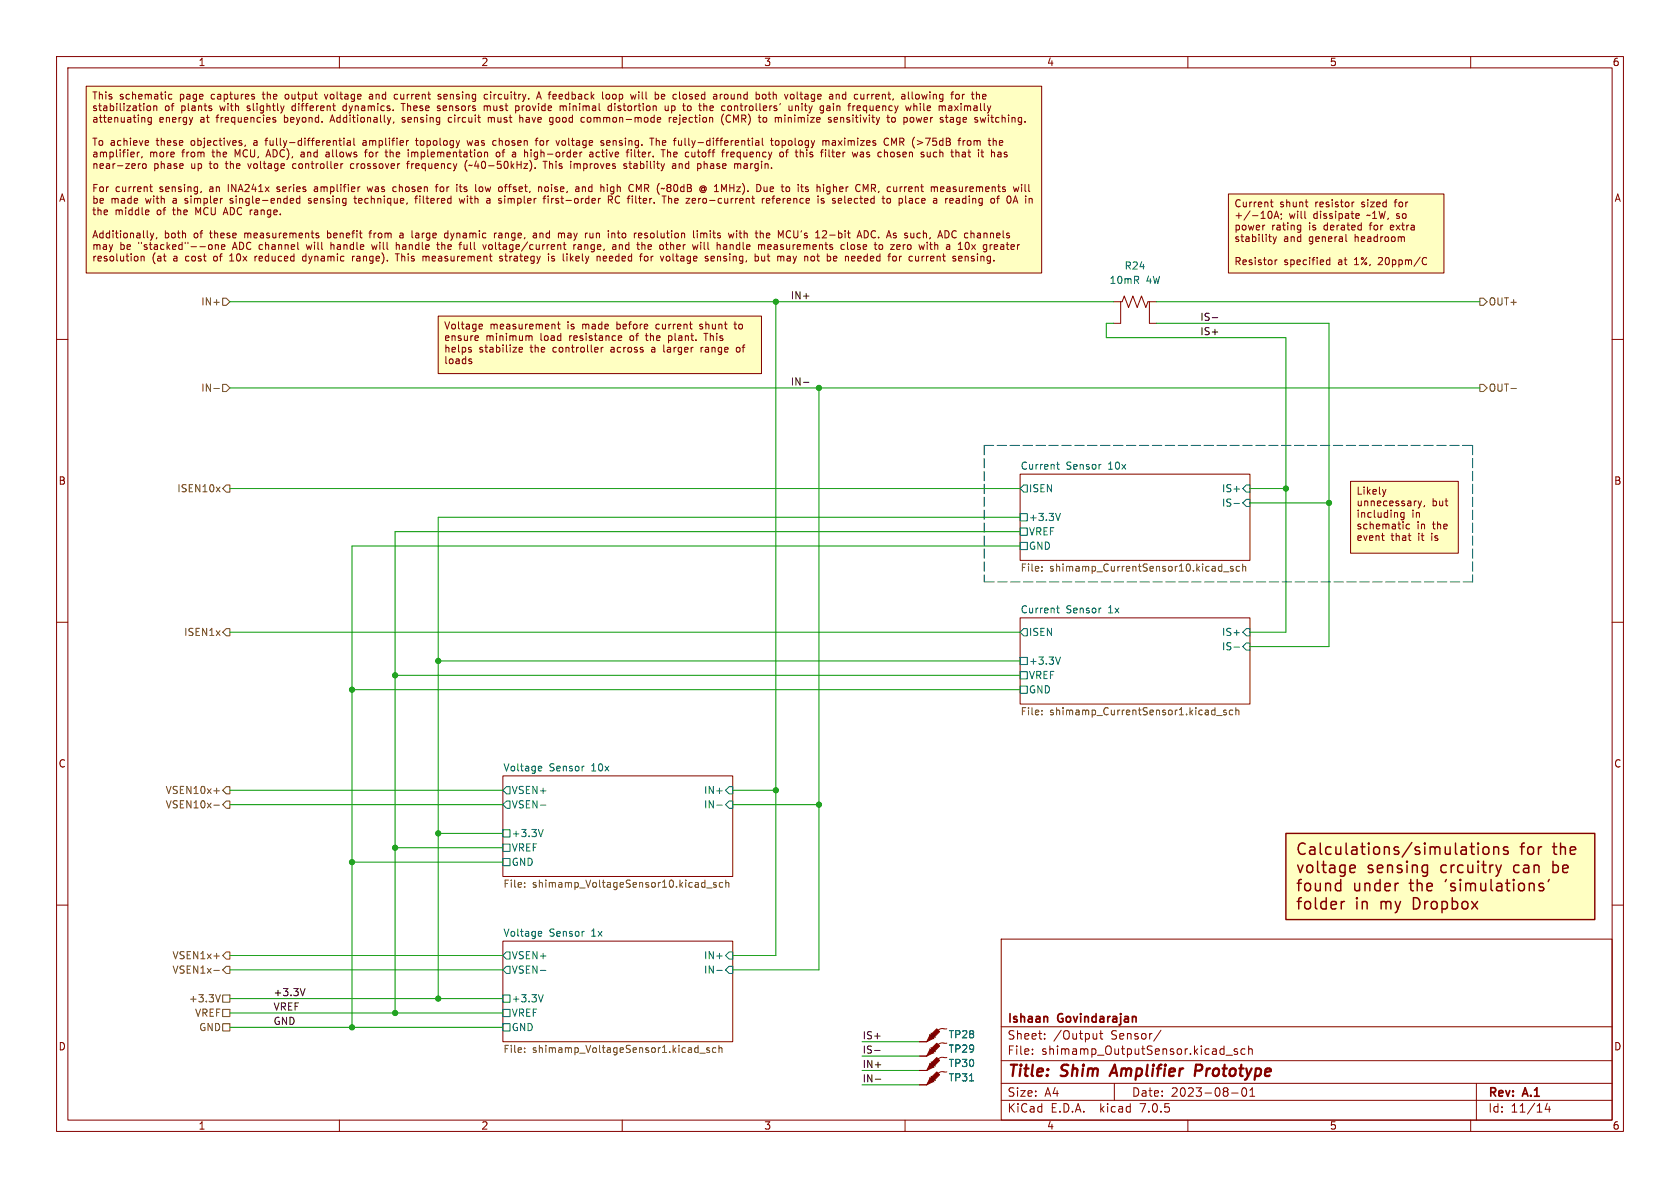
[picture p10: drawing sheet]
<svg xmlns="http://www.w3.org/2000/svg" width="297mm" height="210mm" viewBox="0 0 297 210" stroke-linecap="round" stroke-linejoin="round" font-family="sans-serif">
<g fill="#fff" stroke="#fff" stroke-width=".18">
<path d="M0 0h297v210h-297z"/>
<path d="M180.3 109.2h40.7v15.3h-40.7z"/>
<path d="M88.9 137.2h40.6v17.7h-40.6z"/>
<path d="M180.3 83.8h40.7v15.3h-40.7z"/>
<path d="M88.9 166.4h40.6v17.8h-40.6z"/>
</g>
<g fill="none" stroke="#840000" stroke-width=".18">
<path d="M10 10h277v190h-277zM12 12h273v186h-273zM60 10v2M110 10v2M160 10v2M210 10v2M260 10v2M10 60h2M285 60h2M180.3 83.8h40.7v15.3h-40.7zM10 110h2M180.3 109.2h40.7v15.3h-40.7z"/>
<path d="M285 110h2M88.9 137.2h40.6v17.7h-40.6zM10 160h2M285 160h2M88.9 166.4h40.6v17.8h-40.6zM177 166h108v32h-108zM60 198v2M110 198v2M160 198v2M177 194.5h108M177 191.5h108M177 187.5h108"/>
<path d="M177 181.5h108M182.5 186.3v.1M182.5 185.5v.1M184.7 183.6v.1M184.7 182.8v.1M193.9 182.7v1M193.9 183.6l-.2 .1M194.4 182.7h.6M194.6 182.2v1.3l.4 .2M197 191.5v3M205.2 182.1l-1.2 2M210 198v2"/>
<path d="M216.7 186.5h1.2M217.7 193.2h1.2M218.7 185.5l-.3-.1-.2 .2v.2l.5 .2v.3h-.5M219.7 192.4a1 1 0 0 0 .2 1.4 .81 .81 0 0 0 .6-.6 .81 .81 0 0 0-.3-.8M220.1 185.5l-.4-.1-.3 .3v.4l.1 .2h.6M220.7 185.5l.3-.1 .3 .1 .1 .9M220.7 184.9v1.5M221 193.8h.8M221 192.7l.4-.4v1.5M260 198v2M261 191.5v6.5M273.5 195l-.3 1.1h.9"/>
<path d="M273.9 195.6v1"/>
</g>
<path d="M211.3 189.3h.8M212.2 188.2h-.7l-.3 2" fill="none" stroke="#840000" stroke-width=".4"/>
<g fill="#ffffc2" stroke="#ffffc2" stroke-width=".18">
<path d="M217.2 34.3h38.1v14h-38.1z"/>
<path d="M227.3 147.3h54.6v15.3h-54.6z"/>
<path d="M77.5 55.9h57.1v10.1h-57.1z"/>
<path d="M238.8 85.1h19v12.7h-19z"/>
<path d="M15.2 15.2h168.9v33.1h-168.9z"/>
</g>
<g fill="none" stroke="#006464" stroke-width=".18">
<path d="M180.3 95.9h1.3v1.3h-1.3zM180.3 90.8h1.3v1.3h-1.3zM180.3 93.3h1.3v1.3h-1.3zM181 85.7h.6v1.3h-.6l-.7-.6zM186.8 82.1h.5M187 81.7v1.1l.3 .1M187.5 90.7l-.5 1.3M194.5 82.1h.2M218.1 89h1M220.3 85.7h.7v1.3h-.7l-.6-.6zM220.3 88.3h.7v1.2h-.7l-.6-.6zM180.3 116.2h1.3v1.3h-1.3z"/>
<path d="M180.3 118.7h1.3v1.3h-1.3zM181 111.1h.6v1.3h-.6l-.7-.6zM186.8 107.5h.5M187 107.1v1.1l.3 .1M187.5 116.1l-.5 1.3M194.5 107.5h.2M218.1 114.4h1M220.3 113.7h.7v1.2h-.7l-.6-.6zM220.3 111.1h.7v1.3h-.7l-.6-.6zM88.9 139.7l.6-.6h.7v1.2h-.7zM95.4 135.4l.3 .1 .1 .2-.6 .2M95.7 136.2l-.3 .1"/>
<path d="M103.2 135.4h.1M128.9 139.1h.6v1.2h-.6l-.6-.6zM180.3 121.3h1.3v1.3h-1.3zM88.9 151.8h1.3v1.2h-1.3zM88.9 149.2h1.3v1.3h-1.3zM88.9 146.7h1.3v1.3h-1.3zM89.5 141.6h.7v1.3h-.7l-.6-.7zM95.5 142.3h1M96 146.6l-.4 1.3M126.7 142.3h1M128.9 141.6h.6v1.3h-.6l-.6-.7zM88.9 178.4h1.3v1.3h-1.3z"/>
<path d="M88.9 175.9h1.3v1.3h-1.3zM88.9 168.9l.6-.6h.7v1.2h-.7zM89.5 170.8h.7v1.3h-.7l-.6-.6zM95.4 164.6l.3 .1 .1 .3-.6 .1M95.5 171.5h1M95.7 165.4l-.3 .1M96 175.8l-.4 1.3M103.2 164.6h.1M126.7 171.5h1M128.9 170.8h.6v1.3h-.6l-.6-.6zM128.9 168.3h.6v1.2h-.6l-.6-.6zM88.9 181h1.3v1.2h-1.3z"/>
</g>
<g fill="none" stroke="#725600" stroke-width=".18">
<path d="M216 99.7v1.3M219.7 99.7v1.3M184.2 100.2v.1M184.2 100.8v.2M215.9 100.1l.1 .1M216 100.9l-.1 .1M216.3 101.1h1M218 100.2l-.3-.1-.2 .2 .1 .2 .4 .1v.3h-.5M219.1 100.2l-.3-.1-.3 .3 .2 .5h.4M219.7 100.2l.2-.1 .3 .1v.8M184.2 126.2v.2M184.2 125.6v.1"/>
<path d="M215.1 126.5h1M216.8 125.6l-.3-.1-.2 .2 .1 .2 .4 .1v.3h-.5M217.9 125.6l-.3-.1-.3 .3 .2 .5h.4M218.5 125.6l.2-.1 .3 .1v.8M218.5 125.1v1.3M92.7 156.7v.1M92.7 156.1v.1M124.9 157h1M126.6 156.1l-.3-.1-.2 .2 .1 .2 .4 .1v.3h-.5M127.8 156.1l-.4-.1-.2 .2 .1 .6h.5M128.3 156.1l.2-.1 .3 .1 .1 .7M128.3 155.6v1.2"/>
<path d="M92.7 185.3v.1M92.7 185.9v.2M123.7 186.2h1M125.4 185.3l-.3-.1-.2 .2 .1 .2 .4 .1v.3h-.5M126.6 185.3l-.4-.1-.2 .3 .1 .5h.5M127.1 185.3l.2-.1 .3 .1v.8M127.1 184.8v1.3"/>
</g>
<g fill="#840000">
<path d="M164.3 183.1l.5 .5-1 .6z"/>
<path d="M164.3 183.1l1.3-1.2 .5 .5-1.3 1.2z"/>
</g>
<path d="M164.3 182.9l.8 .7M164.6 182.6l.8 .8" fill="none" stroke="#480000" stroke-width=".18"/>
<path d="M162.6 184.2h1.2M164.3 183.1l.5 .5-1 .6zM164.3 183.1l1.3-1.2 .5 .5-1.3 1.2zM167.4 181.9h-.2a1.37 1.37 0 0 0-1.3 .2" fill="none" stroke="#840000" stroke-width=".18"/>
<g fill="#840000">
<path d="M164.3 190.8l.5 .5-1 .5z"/>
<path d="M164.3 190.8l1.3-1.3 .5 .5-1.3 1.3z"/>
</g>
<path d="M164.3 190.5l.8 .8M164.6 190.2l.8 .8" fill="none" stroke="#480000" stroke-width=".18"/>
<path d="M162.6 191.8h1.2M164.3 190.8l.5 .5-1 .5zM164.3 190.8l1.3-1.3 .5 .5-1.3 1.3zM167.4 189.5h-.2a1.37 1.37 0 0 0-1.3 .2" fill="none" stroke="#840000" stroke-width=".18"/>
<g fill="#840000">
<path d="M164.3 188.2l.5 .5-1 .5z"/>
<path d="M164.3 188.2l1.3-1.3 .5 .6-1.3 1.2z"/>
</g>
<path d="M164.3 188l.8 .7M164.6 187.7l.8 .8" fill="none" stroke="#480000" stroke-width=".18"/>
<path d="M196.8 53.3h1.6l.4-1 .7 2.1 .8-2.1 .7 2.1 .8-2.1 .8 2.1 .3-1.1h1.6M198.1 53.3v3.9h-1.3M203.2 53.3v3.9h1.3M162.6 189.2h1.2M164.3 188.2l.5 .5-1 .5zM164.3 188.2l1.3-1.3 .5 .6-1.3 1.2zM167.4 186.9l-.2 .1a1.37 1.37 0 0 0-1.3 .2" fill="none" stroke="#840000" stroke-width=".18"/>
<g fill="#840000">
<path d="M164.3 185.7l.5 .5-1 .5z"/>
<path d="M164.3 185.7l1.3-1.3 .5 .5-1.3 1.3z"/>
</g>
<path d="M164.3 185.4l.8 .8M164.6 185.2l.8 .7" fill="none" stroke="#480000" stroke-width=".18"/>
<g fill="none" stroke="#840000" stroke-width=".18">
<path d="M15.2 15.2h168.9v33.1h-168.9zM26 18.8l.2-.1 .4 .1v.5l-.1 .2-.3 .1-.2-.2zM27.2 18.8l.2-.1 .3 .1v.8M27.2 18.7v.9M30.4 16.7h-.4l-.2 .2 .1 .6h.5M37.1 19.1l.3 .1 .1 .2-.2 .2h-.3M44.7 17.1l.3 .1v.1l-.2 .2h-.2M44.7 16.7h.3M49.6 18.7l.3 .9M49.9 19.6l-.1 .3M50.2 18.7l-.3 .9M59 18.3v1.1l.3 .2"/>
<path d="M69.5 19.4v.2M69.9 16.7l-.2 .2v.4l.2 .2M77.3 19.5l.1 .1M77.4 17.5h.4M77.5 18.7l-.2 .2 .2 .2M77.8 16.7l-.4 .1 .1 .2 .3 .1M85.6 18.7v.9M86 18.7l-.4 .1M86.1 16.7h-.4l-.1 .2 .1 .5 .4 .1M91.2 19.5l.3 .1M91.2 18.7v1.3M94.9 17.5l.4-1.3 .4 1.3"/>
<path d="M95 17.2h.6M99 18.8l.4-.1 .2 .2M99 18.7v.9M106.5 16.2v1.1l.2 .2M107.4 16.7l-.3 .2v.4l.3 .2M107.6 18.8l-.1 .2v.4l.2 .2 .4-.1M108.1 18.3v1.3M111.5 16.7l.2 .8 .3-.6 .2 .6 .2-.8M115.8 16.7h.4l.2 .2-.1 .6h-.5M117.6 18.7v.8l.4 .1 .1-.2M118.1 18.7v.9M120.9 18.3v1.1"/>
<path d="M121.6 18.8l-.1 .2 .1 .5M124.4 18.3v1.3M124.8 18.7l-.4 .1M126.3 16.7h.2l.2 .1v.7M126.7 17.5h-.4M126.7 17h-.4M127.3 16.7v.8M127.4 16.8l-.1 .1M128.7 18.8v.6M133.8 16.7h.4l.1 .2-.1 .5-.4 .1M135.2 16.7h-.3l-.1 .2v.5l.4 .1M139.5 18.7v.8l.3 .1 .2-.2"/>
<path d="M140 18.7v.9M140.3 16.7h-.3l-.3 .2 .1 .6h.5M140.6 18.7v.9M145.6 18.7l-.1 1.2M145.6 19.5l-.1 .1M146.6 19.1h-.3l-.2 .2 .1 .2 .4 .1M147 16.7l.2 .1v.7M147.2 17.5h-.4M147.2 17h-.4M147.8 16.7v.8M148.3 16.7h-.3l-.2 .1M150.8 18.7v.9"/>
<path d="M151.2 18.7l-.4 .3M152.7 17.4l-.2 .1h-.3M152.7 16.7v.8M159.8 16.7l.2 .1v.7M160 17.5h-.4M160 17h-.4M160.6 16.2v1.1l.2 .2M161.1 18.7l-.3 .9-.2-.6-.3 .6M161.3 16.2v1.3M161.6 18.3v1.3M167.1 18.8v.8M167.8 19.1l-.1 .2 .1 .3"/>
<path d="M169 16.8l.2-.1 .3 .1 .1 .5-.1 .2h-.3l-.2-.1zM170.1 16.7v.8M170.2 16.8l-.1 .1M174.1 16.7h-.2l-.2 .1 .1 .7h.3M174.3 17l-.6 .1M24.3 26.9v.8M24.5 28.9v.9M24.6 26.9l-.3 .2M24.8 28.9l-.3 .3M25.1 27.7l-.1 .2M25.2 29.1l.2-.2 .4 .2v.4l-.1 .2-.3 .1-.2-.1zM25.4 20.8l.2 .1v.7"/>
<path d="M25.8 24.8l.4 .1 .1 .2-.6 .2M25.9 37.1l.4 .1v.2l-.6 .1M26.2 25.6l-.4 .1M26.3 37.9l-.4 .1M26.5 33h.4M26.6 32.6v1.1l.3 .2M26.8 20.8v1l-.3 .2h-.3M26.8 20.8h-.4l-.2 .2 .1 .5h.5M34.1 20.8l-.3 .8M35.6 33.8l-.1 .3M39.3 35.1h-.2M42.6 25.3l.2 .2-.2 .2"/>
<path d="M42.6 24.8l.1 .1M43.4 25.6l-.1 .3M48.3 20.8v.3l.4 .1 .1 .2-.2 .2-.4-.1M51.5 35.1h.4v.3l-.6 .1M51.9 35.9h-.4M53 35.1h-.4l-.2 .2 .1 .6h.5M53 34.6v1.3M59.9 24.8h.5M60.1 24.4v1.1l.3 .2M60.3 28.9v.9M60.6 28.9l-.3 .3M60.8 24.4v.1"/>
<path d="M60.8 24.8v.9M61.4 24.9h.5l.1 .8M62 25.1l-.5 .1-.2 .2 .2 .3 .5-.1M62.6 24.4v1.1l.1 .2M63.3 33v.9M63.6 33l-.3 .3M64.6 26.6v1.1M64.9 33l.3 .9M68.2 26.5v1.1l.2 .1M68.5 20.8l.3 .8M68.8 21.6l-.1 .3M69.1 20.8l-.3 .8"/>
<path d="M69.6 21.5l-.1 .3M69.7 33l-.2 .3v.3l.2 .3M71.9 28.9h.5M71.9 24.8v.9M72 35.9l-.1 .2M72.1 28.6v1.2M72.2 26.5v.1M72.2 26.9v.8M72.2 24.8l-.3 .3M73.3 35.1h.5M73.4 24.8h.5M73.5 34.8v1.1"/>
<path d="M76.9 33h.5M77.3 32.6l-.2 .2v1.1M80.8 32.6v.1M80.8 33v.9M81.2 35.1l.2 .8 .3-.6M82.3 28.9l-.1 .5 .3 .8M82.6 24.8l.2 .9M84.1 32.6v1.1l.2 .2M85.7 27l.1-.1 .3 .1 .1 .7M85.7 26.9v.8M86.3 20.8v.8M86.4 35.1h-.3"/>
<path d="M86.5 20.8l-.2 .1M86.5 35.4h-.3l-.2 .2 .1 .3h.4M87.6 24.8l-.4 .1-.1 .2 .1 .5 .4 .1M88.3 27l-.3-.1-.3 .2 .1 .6h.5M88.3 33.1l.3-.1 .2 .3M88.5 35.5l.2 .2M88.5 35.1h.1M88.7 35.7l-.2 .2M88.8 33.6l-.2 .3-.3-.1M90.7 26.9h.3l.2 .2v.6M91.2 27.7h-.5M91.2 27.2l-.5 .1"/>
<path d="M91.9 20.3v1.3M91.9 20.8v.1M92.7 26.5v1.2M93.9 28.9v.8l-.3 .6M94.6 24.8h.5M94.6 29.7v.1M95.1 24.4l-.3 .2v1.1M95.2 33.1l.2-.1 .3 .1 .1 .8M95.2 33v.9M96.2 34.8v1.1M96.4 28.5v1.3M97.2 22h.4"/>
<path d="M97.3 20.8l-.2 .6 .2 .1 .3 .1M98.3 24.8l.3 .9 .3-.9M101.8 33.1h.5v.8M102.3 33.3l-.4 .1-.2 .2 .2 .3 .4-.1M103.3 20.8h-.3l-.3 .2 .1 .5h.5M104.8 27v.7M104.8 27.2l-.4 .1-.2 .1 .2 .3h.4M105.8 35.1v.8M106.2 35.1l-.4 .2M106.6 33l.2 .2v.7M106.7 24.9l-.3-.1-.2 .2 .1 .2 .4 .1v.3h-.5M107.6 34.6v1.3"/>
<path d="M107.9 35.3l.4 .6M108.2 35.2l-.6 .1M110.8 29l-.3-.1-.2 .2v.2l.5 .1v.3h-.5M110.9 26.6v1.1M111.4 32.7l.3-.1 .3 .1M111.6 26.9v.8M112 33.8l-.3 .1-.3-.1M114.9 24.4h.7M115.2 24.4v1.3M116.2 21.2l.6-.1-.1-.3h-.3l-.2 .1 .1 .6h.4M117.2 26.5v1.2M117.4 34.6v1.3"/>
<path d="M118 26.5v1.2M118.2 26.9l-.2 .1M118.3 20.8v.8M118.4 20.8l-.1 .2M118.9 29h.5l.1 .8M119.5 29.2l-.5 .1-.1 .2 .1 .3 .5-.1M119.9 24.8l.1 .8M122.3 26.9v.7l.2 .1M122.4 35.1v.6l.1 .2M123 35.4l-.6 .1M123.5 28.9l.3 .1 .1 .2v.5l-.4 .1M124.1 32.9a.5 .5 0 0 1 .6 .1 .5 .5 0 0 1 0 .7l-.2-.1"/>
<path d="M124.2 33.1l.3 .2M124.5 33.6l-.3 .2M124.5 33.1v.5M124.7 33.9l-.4 .2-.2-.1M127.7 20.5a1.48 1.48 0 0 0 .2 1.6M128.5 26.9v.8M128.5 27v.1M130.3 29l.1 .1M130.4 29.1v.7M130.5 29l-.1 .1M133 24.4v.1M133 24.8v.9"/>
<path d="M133.1 35.9h.3M133.6 24.9h.5l.1 .8M134 20.8h.5M134.2 25.1l-.5 .1-.1 .2 .1 .3 .5-.1M134.4 21.6h.1M134.8 24.4v1.1l.1 .2M134.8 35.1v.8M135 20.8l-.1 .2 .1 .5M135.1 33v.8h.5M135.1 35.1l-.3 .2M136.1 35.3l-.2-.2h-.2l-.2 .2 .1 .6h.4M136.1 35.4l-.6 .1"/>
<path d="M136.2 24.8h.5M136.4 24.4v1.1l.3 .2M137.5 24.8l-.3 .1-.1 .2v.5l.4 .1M138.1 20.8h-.3l-.2 .1M138.5 27v.6l-.2 .1h-.3M139.1 26.6v1.1M142 27v.7M142.6 33.4l.3 .1v.2l-.2 .2h-.2M142.6 33l.3 .1M144.6 35.1v.8M145.5 25l.3-.2 .2 .2M145.5 24.8v.9"/>
<path d="M145.7 35.1h-.4l-.1 .2v.1l.5 .2v.3h-.5M146 25l.2-.2 .3 .1 .1 .8M146 25v.7M146.2 34.2l.3 .1M146.5 20.8v.3l.4 .1 .1 .2-.2 .2-.4-.1M146.6 26.5v1.1l.1 .1M146.6 33l-.3 .1-.2 .2 .1 .5 .4 .1M147.5 20.8v.6l.1 .2M148.1 21.1l-.6 .1M148.3 35.9h.4M148.8 35.4l-.6 .1M151.6 26.9l-.2 .8"/>
<path d="M152.1 27h.5M152.7 27.2l-.5 .1-.1 .1 .1 .3h.5M153.5 32.6l-.5 .9-.4-.9v1.3M156.3 35.9h.1M156.4 26.5v1.2M156.8 27l.1 .7M157 20.3v1.1l.3 .2M157 35.1l-.2 .2v.4l.2 .2h.3l.1-.2v-.4l-.2-.2M157.1 24.5a.6 .6 0 0 0-.9 .5 .6 .6 0 0 0 .6 .7l.3-.1M157.7 20.9v.6l.2 .1 .3-.1M160.2 35.9h.1M161.3 20.8h-.3l-.1 .2v.5l.4 .1"/>
<path d="M164.5 27.6l-.2 .1h-.3M164.5 26.9v.8M166.3 33.4l.6-.1-.1-.2-.3-.1-.2 .2v.6h.5M167.1 20.8h.5M167.3 20.3v1.1l.3 .2M169 35.7l.2 .2h.3M169.4 24.8h.4M169.4 35.1h-.3M169.5 35.4h-.3l-.2 .2M169.8 24.4l-.3 .2v1.1M170.3 24.8v.9M170.5 26.9l-.4 .1"/>
<path d="M170.6 27.3h-.3l-.2 .1v.3h.5M170.6 24.8l-.3 .3M173.3 20.8l.2 .8 .3-.6 .2 .6M175.3 26.5v1.2M175.5 26.9l-.2 .1M175.6 25l.2-.2 .3 .1v.8M176.2 35.1h.5M176.4 34.8v1.1M178 27l-.3-.1-.2 .2 .1 .2 .4 .1v.3h-.5M179.5 34.6l.4 1.3M180.1 33l-.2 .9-.3-.6M180.6 32.6v.1"/>
<path d="M180.6 33v.9M181.2 32.6v1.1l.2 .2M217.2 34.3h38.1v14h-38.1zM224.6 35.7h.5M224.6 37.3a.72 .72 0 0 1-.1 1.3l-.2-.1M224.8 35.3v1.1l.3 .2M225.2 38.6l.5-1.3 .4 1.3M225.4 38.2h.6M226.5 37.8v.1M226.6 38.5l-.2 .3M229.6 39.8l.4 .1M230 39.8v1l-.2 .2-.3 .1"/>
<path d="M230.7 35.7h.5M230.7 38.5l.2 .1M231 36.5l.2 .1M239 35.7v.9M239.4 35.7l-.4 .3M239.7 38.4l.2 .2 .3-.1M239.7 37.9l.2-.1h.2l.2 .1v.2l-.6 .1M240.5 39.8l.2 .1M240.7 39.4v1.3M24.3 45.4v.6M24.9 45.3v.8M24.9 45.4l.2-.1 .3 .1 .1 .7"/>
<path d="M26.1 42l.1 .1M26.6 41.2l.3 .9M26.9 42.1l-.3 .4M27.2 41.2l-.3 .9M27.7 42l-.1 .2M36.9 43.4l.2-.2 .4 .2v.5l-.1 .1-.3 .1-.2-.1zM38.1 43.4l.1-.2 .3 .1 .1 .8M38.1 43.2v.9M39.2 43.7l.6-.1-.1-.3-.4-.1-.1 .2v.6h.5M52.6 43.9l.2 .2M56.3 41.3l-.3-.1-.2 .2 .1 .2 .4 .1v.3h-.5M62.3 45.3v.8"/>
<path d="M62.6 45.3l-.3 .2M65.7 43.2l.2 .9M69.9 44.9h.7M70.1 42.8v1.3M70.2 43.2l-.1 .2M72.8 40.8v1.1l.2 .2M74.8 45.3v.8M75.3 45.4l-.3-.1-.2 .1M77.4 42.8v1.1l.2 .2M77.5 55.9h57.1v10.1h-57.1zM79.1 41.2l-.4 .1-.1 .1v.5l.5 .2M81.3 43v1.1"/>
<path d="M84.5 59.4l.1 .3-.6 .1M84.9 57.3l.3 .1 .1 .2-.6 .1M85.2 58.1l-.3 .1M85.4 43.2l.3 .9 .3-.9M87.4 41.2v.9M87.8 41.2l-.4 .2M88.4 45.4v.3l.5 .2M88.9 46l-.2 .1h-.4M93.5 59.4v.1M93.5 59.5v.7M93.5 59.5l.2-.1h.3l.1 .8M94.3 41.3h.5"/>
<path d="M94.8 41.5l-.4 .1-.2 .1 .2 .4 .4-.1M97 45.3v.8M97.5 46.1h.1M97.6 45.4l-.1 .1 .2 .2M97.8 57.3l.3 .2v.7M98.5 57.3h.5M98.7 43.3h.4v.8M98.7 41.3l.4-.1 .2 .2M98.7 56.9v1.1l.3 .2M99.3 41.4v.7M99.4 41.2l-.1 .2M99.7 42.8v1.1l.4 .2"/>
<path d="M100.2 44.9v.1M100.2 45.3v.8M101.4 43.2v.9M101.5 43.4l-.1 .1M103.7 41.2h.2M105.6 45.3v.8M106 45.4l.1 .7M107.5 40.8v.1M107.5 40.8h.1M108.2 41.2v.9M108.3 43.3h.5l.1 .8M108.5 41.2l-.3 .1"/>
<path d="M108.9 43.6h-.4l-.2 .2 .2 .3 .4-.1M109.3 59.8l.6-.1-.1-.3h-.3l-.2 .1 .1 .6h.4M112.5 41.2l-.2 .1M113.1 45.3h.4M113.3 41.2h-.2l-.2 .2v.6l.4 .1M113.5 41.5l-.6 .1M113.5 42.8v1.3M113.5 43.3v.1M113.5 44.9h-.2M114.3 45.3l-.3 .1-.1 .1 .1 .5 .3 .1M117 43.2l.3 .3v.4l-.3 .2M117.9 45.4l-.1 .1 .1 .6"/>
<path d="M121.9 57.3h.5M122.2 58.2h.2M122.6 40.8v1.1l.2 .2M123.3 40.8v.1M123.3 41.2v.9M123.4 43.2l-.2 .9-.3-.6-.2 .6M124.7 45.4h.4M124.7 45.7l.4 .1 .1 .2-.2 .1h-.3M126.1 45.3h-.2l-.2 .2 .1 .6h.3M126.3 45.6l-.6 .1M127 43.2l.3 .2v.7M128.1 43.2l-.2 .1"/>
<path d="M128.1 43.6l-.2 .2 .2 .3M128.8 41.2l.2 .9 .3-.7 .2 .7 .2-.9M129.7 57.3h.5M133.5 45.4l.4-.1 .2 .2-.1 .6h-.5M134.3 43.2l.3 .2M134.4 41.3l.2-.1 .3 .1v.8M134.4 40.8v1.3M134.6 43.4l.2-.2 .3 .1 .1 .8M134.6 43.4v.7M134.6 45.3v.7l.4 .1M138.4 45.3l.2 .2v.6M139.2 40.8l-.2 .5 .2 .7"/>
<path d="M143.4 45.4l.2-.1 .4 .1M143.4 46l.2 .1 .4-.1M146 40.8h-.4l-.2 .1M146.1 41.3l-.8 .8h.8M147.4 45.4l.4-.1 .1 .3-.6 .1M147.4 46.1h.5M149.3 43.3l-.4-.1-.2 .3 .1 .5h.5M149.8 42.8v1.1l.2 .2M151 45.3l.2 .3-.7 .1M151.1 46.1h-.1M151.5 42.1l.4-1.3 .5 1.3M151.6 41.7h.6"/>
<path d="M153.4 41l-.6-.2v1.3l.6-.2M155.6 43.2l-.2 .3M155.8 43.2l.3 .3-.1 .5-.4 .1-.2-.2M158.2 45.3l.3 .2v.4l-.3 .2M159 43.2l.1 .4-.6 .1M159 45.3v.8M159.1 44l-.4 .1M159.1 45.4l-.1 .1M162.4 45.3v.8M162.4 46l-.2 .1M163.9 43.2v.9M167.1 40.8a.64 .64 0 0 1 .7 .6 .64 .64 0 0 1-.7 .7"/>
<path d="M169.5 45.5l.2-.2h.2l.2 .2v.1l-.6 .1M169.5 46l.2 .1h.3M169.8 42.8v1.3M170.6 45.3v.8M170.8 45.3l-.2 .1M176.2 43.2h-.3l-.1 .2v.6l.4 .1M176.4 43.6l-.6 .1M224.5 42.6l.3 .1M225.1 41.9l.3 .8M225.4 42.7l-.3 .4M225.4 45.9v.9M225.7 41.9l-.3 .8"/>
<path d="M225.8 45.9l-.4 .3M230 40.6l-.4 .1M235.1 46l-.4-.1-.2 .3 .1 .5h.5M235.1 45.5v1.3M237.9 41.4v1.1l.2 .2M240.7 40.6l-.2 .1M247.9 41.9l.4 .1v.7M251.5 46.6l.3 .2 .4-.1M252.2 45.6l-.4-.1-.3 .2M83.1 63.9h.3v.2l-.2 .2h-.2M83.1 63.4l.3 .1M83.2 61.8l.2 .2-.2 .2"/>
<path d="M83.2 61.4l.1 .1M84.5 60.1l-.4 .1M91.8 61.8l.6-.1-.1-.2-.4-.1-.1 .2v.6h.5M105.7 61.5v.2l-.6 .1M106.3 61.4v.8M106.6 61.4l-.3 .2M123.9 61.4v.8M124 61.5l-.1 .1M130.3 61.5l-.1 .1 .1 .6M238.8 85.1h19v12.7h-19zM244.2 94.7h.5M244.6 95.5h.1"/>
<path d="M245 86.5l-.3 .9M247.7 90.7v.6l.2 .2 .3-.1M248.2 90.6v1l-.2 .3-.3-.1M248.9 94.7h.5M249.2 92.7h-.4l-.2 .2 .1 .5h.5M249.3 95.5h.1M250.7 88.6l.3 .8M251 89.4l-.3 .4M251.3 88.6l-.3 .8M251.8 89.3l-.1 .3M162.6 186.7h1.2M162.6 189.2h1.2"/>
<path d="M162.6 191.8h1.2M162.6 184.2h1.2M164.3 185.7l.5 .5-1 .5zM164.3 185.7l1.3-1.3 .5 .5-1.3 1.3zM167.4 184.4h-.2a1.37 1.37 0 0 0-1.3 .3"/>
</g>
<g fill="none" stroke="#725600" stroke-width=".18">
<path d="M39.4 52.7h.6l.6 .6-.6 .7h-.6zM261.6 52.7h.7l.6 .6-.6 .7h-.7zM37.8 68.7h1M39.4 67.9h.6l.6 .7-.6 .6h-.6zM261.6 67.9h.7l.6 .7-.6 .6h-.7zM267.1 68.7h1M38.2 86.1l.7 .8M38.9 86.1l-.7 .8M40 85.7h.6v1.3h-.6l-.6-.6zM40 111.1h.6v1.3h-.6l-.6-.6zM37.8 139.8h1M40 139.1h.6v1.2h-.6l-.6-.6z"/>
<path d="M37.8 142.3h1M40 141.6h.6v1.3h-.6l-.6-.7zM37.8 171.5h1M37.8 169h1M39 175.8l-.5 1.3M39.4 171.5l.6-.7h.6v1.3h-.6zM39.4 175.9h1.2v1.3h-1.2zM39.4 178.4h1.2v1.3h-1.2zM40 168.3h.6v1.2h-.6l-.6-.6zM39.4 181h1.2v1.2h-1.2z"/>
</g>
<path d="M214.3 56.2h1M142 67.6h1M53.9 174.7l-.4 1.3M154.6 185.7h1M154.7 190.8h1" fill="none" stroke="#0f0f0f" stroke-width=".18"/>
<path d="M227.3 147.3h54.6v15.3h-54.6zM237.5 159.4h.2M262.5 149.7a.54 .54 0 0 1 .7 .4v.5a.54 .54 0 0 1-.7 .4M264.1 149.9a.5 .5 0 0 1 .8 .1v1M264.1 149.7v1.3M266.6 149.8l-.5-.1-.3 .3 .1 .3 .7 .2v.1v.3l-.2 .1-.6-.1M273.9 155.5l-.2 .3" fill="none" stroke="#840000" stroke-width=".25"/>
<path d="M174 78.7v24.2M174 78.7h86.3M260.3 78.7v24.2M260.3 102.9h-86.3" fill="none" stroke="#0000c2" stroke-width=".18" stroke-dasharray="1.7 .6"/>
<g fill="none" stroke="#009600" stroke-width=".18">
<path d="M40.6 53.3h156.2M137.2 53.3v115.6h-7.7M196.8 57.2h-1.2v2.5h31.7v52.1h-6.3M204.5 57.2h30.4v57.1h-13.9M204.5 53.3h57.1M40.6 68.6h221M144.8 68.6v102.9h-15.3M40.6 86.4h139.7M180.3 94h-110.5v85.1M180.3 91.4h-102.8v85.1M180.3 96.5h-118.1v85.1M221 86.4h6.3"/>
<path d="M221 88.9h13.9M40.6 111.8h139.7M69.8 119.4h110.5M77.5 116.8h102.8M40.6 139.7h48.3M62.2 121.9h118.1M129.5 139.7h7.7M40.6 142.2h48.3M62.2 152.4h26.7M69.8 149.9h19.1M77.5 147.3h11.4M129.5 142.2h15.3"/>
<path d="M40.6 179.1h48.3M40.6 171.5h48.3M40.6 168.9h48.3M40.6 176.5h48.3M40.6 181.6h48.3M152.4 184.2h10.2M152.4 186.7h10.2M152.4 191.8h10.2M152.4 189.2h10.2"/>
</g>
<g fill="#009600" stroke="#009600" stroke-width=".18">
<circle cx="137.2" cy="139.7" r=".46"/>
<circle cx="144.8" cy="142.2" r=".46"/>
<circle cx="137.2" cy="53.3" r=".46"/>
<circle cx="144.8" cy="68.6" r=".46"/>
<circle cx="227.3" cy="86.4" r=".46"/>
<circle cx="234.9" cy="88.9" r=".46"/>
<circle cx="77.5" cy="116.8" r=".46"/>
<circle cx="77.5" cy="147.3" r=".46"/>
<circle cx="69.8" cy="149.9" r=".46"/>
<circle cx="62.2" cy="152.4" r=".46"/>
<circle cx="62.2" cy="121.9" r=".46"/>
<circle cx="69.8" cy="119.4" r=".46"/>
<circle cx="77.5" cy="176.5" r=".46"/>
<circle cx="62.2" cy="181.6" r=".46"/>
<circle cx="69.8" cy="179.1" r=".46"/>
</g>
<g font-size="2.8" fill="#840000">
<text x="229" y="151.6">Calculations/simulations</text>
<text x="229" y="154.8">voltage</text>
<text x="241.6" y="154.8">sensing</text>
<text x="254.7" y="154.8">crcuitry</text>
<text x="267.8" y="154.8">can</text>
<text x="268.6" y="151.6">for</text>
<text x="274.6" y="151.6">the</text>
<text x="274.8" y="154.8">be</text>
<text x="229" y="158">found</text>
<text x="229" y="161.2">folder</text>
<text x="239.1" y="158">under</text>
<text x="239.5" y="161.2">in</text>
<text x="244" y="161.2">my Dropbox</text>
<text x="249.2" y="158">the</text>
<text x="255.7" y="158">'simulations'</text>
<text x="178" y="190.8">Title:</text>
<text x="187.5" y="190.8">Shim</text>
<text x="196.9" y="190.8">Amplifier</text>
<text x="212.3" y="190.8">Prototype</text>
</g>
<g font-size="2.1" fill="#840000">
<text x="178" y="183.9">Sheet:</text>
<text x="178" y="181.1">Ishaan</text>
<text x="186.2" y="183.9">/Output</text>
<text x="187" y="181.1">Govindarajan</text>
<text x="196.3" y="183.9">Sensor/</text>
<text x="178" y="186.6">File:</text>
<text x="184" y="186.6">shimamp_OutputSensor.kicad_sch</text>
<text x="178" y="196.8">KiCad</text>
<text x="178" y="194">Size:</text>
<text x="184.6" y="194">A4</text>
<text x="185.7" y="196.8">E.D.A.</text>
<text x="194.4" y="196.8">kicad</text>
<text x="200" y="194">Date:</text>
<text x="201.5" y="196.8">7.0.5</text>
<text x="206.9" y="194">2023-08-01</text>
<text x="263" y="194.2">Rev:</text>
<text x="263" y="196.8">Id:</text>
<text x="267" y="196.8">11/14</text>
<text x="269.2" y="194.2">A.1</text>
</g>
<g font-size="1.8" fill="#840000">
<text x="35" y="11.8">1</text>
<text x="85" y="11.8">2</text>
<text x="135" y="11.8">3</text>
<text x="185" y="11.8">4</text>
<text x="235" y="11.8">5</text>
<text x="285" y="11.8">6</text>
<text x="16.2" y="17.8">This</text>
<text x="21" y="17.8">schematic</text>
<text x="31.7" y="17.8">page</text>
<text x="37.4" y="17.8">captures</text>
<text x="46.6" y="17.8">the</text>
<text x="50.7" y="17.8">output</text>
<text x="57.8" y="17.8">voltage</text>
<text x="65.8" y="17.8">and</text>
<text x="70.4" y="17.8">current</text>
<text x="78.2" y="17.8">sensing</text>
<text x="86.5" y="17.8">circuitry.</text>
<text x="96" y="17.8">A feedback</text>
<text x="107.8" y="17.8">loop</text>
<text x="113" y="17.8">will</text>
<text x="117.3" y="17.8">be</text>
<text x="120.7" y="17.8">closed</text>
<text x="127.9" y="17.8">around</text>
<text x="135.6" y="17.8">both</text>
<text x="140.8" y="17.8">voltage</text>
<text x="148.8" y="17.8">and</text>
<text x="153.4" y="17.8">current,</text>
<text x="161.8" y="17.8">allowing</text>
<text x="170.8" y="17.8">for</text>
<text x="174.5" y="17.8">the</text>
<text x="16.2" y="19.9">stabilization</text>
<text x="16.2" y="21.9">attenuating</text>
<text x="28.1" y="21.9">energy</text>
<text x="29" y="19.9">of</text>
<text x="32" y="19.9">plants</text>
<text x="35.4" y="21.9">at</text>
<text x="38.3" y="21.9">frequencies</text>
<text x="38.9" y="19.9">with</text>
<text x="43.9" y="19.9">slightly</text>
<text x="50.4" y="21.9">beyond.</text>
<text x="51.9" y="19.9">different</text>
<text x="58.7" y="21.9">Additionally,</text>
<text x="61" y="19.9">dynamics.</text>
<text x="71.5" y="21.9">sensing</text>
<text x="71.6" y="19.9">These</text>
<text x="78" y="19.9">sensors</text>
<text x="79.8" y="21.9">circuit</text>
<text x="86.3" y="19.9">must</text>
<text x="86.9" y="21.9">must</text>
<text x="92" y="19.9">provide</text>
<text x="92.6" y="21.9">have</text>
<text x="98.1" y="21.9">good</text>
<text x="100" y="19.9">minimal</text>
<text x="103.8" y="21.9">common-mode</text>
<text x="108.7" y="19.9">distortion</text>
<text x="118.8" y="19.9">up</text>
<text x="119.4" y="21.9">rejection</text>
<text x="122.2" y="19.9">to</text>
<text x="125.2" y="19.9">the</text>
<text x="128.8" y="21.9">(CMR)</text>
<text x="129.3" y="19.9">controllers'</text>
<text x="135.6" y="21.9">to</text>
<text x="138.6" y="21.9">minimize</text>
<text x="141.2" y="19.9">unity</text>
<text x="146.9" y="19.9">gain</text>
<text x="148.1" y="21.9">sensitivity</text>
<text x="152.1" y="19.9">frequency</text>
<text x="158.7" y="21.9">to</text>
<text x="161.7" y="21.9">power</text>
<text x="162.4" y="19.9">while</text>
<text x="168.3" y="21.9">stage</text>
<text x="168.3" y="19.9">maximally</text>
<text x="174.5" y="21.9">switching.</text>
<text x="16.2" y="26">To achieve</text>
<text x="16.2" y="28.1">amplifier,</text>
<text x="26.4" y="28.1">more</text>
<text x="27.6" y="26">these</text>
<text x="32.2" y="28.1">from</text>
<text x="33.8" y="26">objectives,</text>
<text x="37.6" y="28.1">the</text>
<text x="41.7" y="28.1">MCU, ADC),</text>
<text x="45" y="26">a</text>
<text x="47.2" y="26">fully-differential</text>
<text x="53.6" y="28.1">and</text>
<text x="58.1" y="28.1">allows</text>
<text x="64.5" y="26">amplifier</text>
<text x="65.2" y="28.1">for</text>
<text x="69" y="28.1">the</text>
<text x="73" y="28.1">implementation</text>
<text x="74.1" y="26">topology</text>
<text x="83.3" y="26">was</text>
<text x="87.9" y="26">chosen</text>
<text x="88.8" y="28.1">of</text>
<text x="91.7" y="28.1">a</text>
<text x="94" y="28.1">high-order</text>
<text x="95.7" y="26">for</text>
<text x="99.4" y="26">voltage</text>
<text x="105.7" y="28.1">active</text>
<text x="107.4" y="26">sensing.</text>
<text x="112.4" y="28.1">filter.</text>
<text x="116.3" y="26">The</text>
<text x="118.7" y="28.1">The</text>
<text x="120.6" y="26">fully-differential</text>
<text x="123" y="28.1">cutoff</text>
<text x="129.6" y="28.1">frequency</text>
<text x="137.9" y="26">topology</text>
<text x="139.9" y="28.1">of</text>
<text x="142.9" y="28.1">this</text>
<text x="147.1" y="26">maximizes</text>
<text x="147.5" y="28.1">filter</text>
<text x="153.2" y="28.1">was</text>
<text x="157.8" y="28.1">chosen</text>
<text x="158.1" y="26">CMR (&gt;75dB</text>
<text x="165.5" y="28.1">such</text>
<text x="171" y="28.1">that</text>
<text x="171.5" y="26">from</text>
<text x="175.9" y="28.1">it</text>
<text x="177" y="26">the</text>
<text x="10.4" y="35.8">A</text>
<text x="16.2" y="30.1">near-zero</text>
<text x="16.2" y="34.2">For</text>
<text x="20.3" y="34.2">current</text>
<text x="27.1" y="30.1">phase</text>
<text x="28.2" y="34.2">sensing,</text>
<text x="33.7" y="30.1">up</text>
<text x="37.1" y="34.2">an</text>
<text x="37.1" y="30.1">to</text>
<text x="40.1" y="30.1">the</text>
<text x="40.5" y="34.2">INA241x</text>
<text x="44.2" y="30.1">voltage</text>
<text x="49.2" y="34.2">series</text>
<text x="52.2" y="30.1">controller</text>
<text x="56" y="34.2">amplifier</text>
<text x="62.5" y="30.1">crossover</text>
<text x="65.5" y="34.2">was</text>
<text x="70.1" y="34.2">chosen</text>
<text x="72.7" y="30.1">frequency</text>
<text x="77.9" y="34.2">for</text>
<text x="81.6" y="34.2">its</text>
<text x="83" y="30.1">(~40-50kHz).</text>
<text x="85.1" y="34.2">low</text>
<text x="89.3" y="34.2">offset,</text>
<text x="96.5" y="34.2">noise,</text>
<text x="97" y="30.1">This</text>
<text x="101.9" y="30.1">improves</text>
<text x="103.2" y="34.2">and</text>
<text x="107.7" y="34.2">high</text>
<text x="111.5" y="30.1">stability</text>
<text x="112.9" y="34.2">CMR (~80dB</text>
<text x="120.2" y="30.1">and</text>
<text x="124.7" y="30.1">phase</text>
<text x="125.6" y="34.2">@ 1MHz).</text>
<text x="131.4" y="30.1">margin.</text>
<text x="135.9" y="34.2">Due</text>
<text x="140.5" y="34.2">to</text>
<text x="143.5" y="34.2">its</text>
<text x="147" y="34.2">higher</text>
<text x="154" y="34.2">CMR, current</text>
<text x="167.5" y="34.2">measurements</text>
<text x="182.3" y="34.2">will</text>
<text x="285.4" y="35.8">A</text>
<text x="16.2" y="36.2">be</text>
<text x="16.2" y="38.3">the</text>
<text x="19.5" y="36.2">made</text>
<text x="20.3" y="38.3">middle</text>
<text x="25.7" y="36.2">with</text>
<text x="27.7" y="38.3">of</text>
<text x="30.6" y="36.2">a</text>
<text x="30.7" y="38.3">the</text>
<text x="32.8" y="36.2">simpler</text>
<text x="34.7" y="38.3">MCU ADC range.</text>
<text x="41" y="36.2">single-ended</text>
<text x="54.9" y="36.2">sensing</text>
<text x="63.2" y="36.2">technique,</text>
<text x="74.1" y="36.2">filtered</text>
<text x="82" y="36.2">with</text>
<text x="86.9" y="36.2">a</text>
<text x="89.2" y="36.2">simpler</text>
<text x="97.3" y="36.2">first-order</text>
<text x="108.8" y="36.2">RC filter.</text>
<text x="118.7" y="36.2">The</text>
<text x="123" y="36.2">zero-current</text>
<text x="136.5" y="36.2">reference</text>
<text x="146.5" y="36.2">is</text>
<text x="149.2" y="36.2">selected</text>
<text x="158.3" y="36.2">to</text>
<text x="161.2" y="36.2">place</text>
<text x="167.5" y="36.2">a</text>
<text x="169.7" y="36.2">reading</text>
<text x="177.9" y="36.2">of</text>
<text x="180.8" y="36.2">0A</text>
<text x="218.1" y="36.9">Current</text>
<text x="218.1" y="38.9">+/-10A;</text>
<text x="218.1" y="41">power</text>
<text x="224.7" y="41">rating</text>
<text x="226.2" y="36.9">shunt</text>
<text x="227.8" y="38.9">will</text>
<text x="231.4" y="41">is</text>
<text x="232.2" y="38.9">dissipate</text>
<text x="232.5" y="36.9">resistor</text>
<text x="234.1" y="41">derated</text>
<text x="240.8" y="36.9">sized</text>
<text x="241.8" y="38.9">~1W, so</text>
<text x="242.3" y="41">for</text>
<text x="246.1" y="41">extra</text>
<text x="246.8" y="36.9">for</text>
<text x="16.2" y="42.4">Additionally,</text>
<text x="16.2" y="44.4">may</text>
<text x="16.2" y="46.5">resolution</text>
<text x="21.1" y="44.4">be</text>
<text x="24.4" y="44.4">&quot;stacked&quot;--one</text>
<text x="26.8" y="46.5">(at</text>
<text x="29" y="42.4">both</text>
<text x="30.6" y="46.5">a</text>
<text x="32.8" y="46.5">cost</text>
<text x="34.2" y="42.4">of</text>
<text x="37.2" y="42.4">these</text>
<text x="37.9" y="46.5">of</text>
<text x="40.9" y="46.5">10x</text>
<text x="41.2" y="44.4">ADC channel</text>
<text x="43.4" y="42.4">measurements</text>
<text x="45.4" y="46.5">reduced</text>
<text x="54" y="46.5">dynamic</text>
<text x="54.5" y="44.4">will</text>
<text x="58.1" y="42.4">benefit</text>
<text x="58.9" y="44.4">handle</text>
<text x="62.9" y="46.5">range).</text>
<text x="65.8" y="42.4">from</text>
<text x="66.3" y="44.4">will</text>
<text x="70.7" y="44.4">handle</text>
<text x="70.8" y="46.5">This</text>
<text x="71.2" y="42.4">a</text>
<text x="73.5" y="42.4">large</text>
<text x="75.6" y="46.5">measurement</text>
<text x="78.1" y="44.4">the</text>
<text x="79.4" y="42.4">dynamic</text>
<text x="82.2" y="44.4">full</text>
<text x="86.5" y="44.4">voltage/current</text>
<text x="88.3" y="42.4">range,</text>
<text x="89.4" y="46.5">strategy</text>
<text x="95.3" y="42.4">and</text>
<text x="98.1" y="46.5">is</text>
<text x="99.8" y="42.4">may</text>
<text x="100.8" y="46.5">likely</text>
<text x="102.6" y="44.4">range,</text>
<text x="104.7" y="42.4">run</text>
<text x="106.9" y="46.5">needed</text>
<text x="108.9" y="42.4">into</text>
<text x="109.6" y="44.4">and</text>
<text x="113.6" y="42.4">resolution</text>
<text x="114.1" y="44.4">the</text>
<text x="114.7" y="46.5">for</text>
<text x="118.2" y="44.4">other</text>
<text x="118.5" y="46.5">voltage</text>
<text x="124.2" y="44.4">will</text>
<text x="124.2" y="42.4">limits</text>
<text x="126.5" y="46.5">sensing,</text>
<text x="128.5" y="44.4">handle</text>
<text x="130.7" y="42.4">with</text>
<text x="135.4" y="46.5">but</text>
<text x="135.6" y="42.4">the</text>
<text x="136" y="44.4">measurements</text>
<text x="139.5" y="46.5">may</text>
<text x="139.6" y="42.4">MCU's</text>
<text x="144.4" y="46.5">not</text>
<text x="146.4" y="42.4">12-bit</text>
<text x="148.5" y="46.5">be</text>
<text x="150.7" y="44.4">close</text>
<text x="151.9" y="46.5">needed</text>
<text x="154" y="42.4">ADC. As such,</text>
<text x="156.9" y="44.4">to</text>
<text x="159.7" y="46.5">for</text>
<text x="159.8" y="44.4">zero</text>
<text x="163.4" y="46.5">current</text>
<text x="165" y="44.4">with</text>
<text x="168.6" y="42.4">ADC channels</text>
<text x="169.9" y="44.4">a</text>
<text x="171.3" y="46.5">sensing.</text>
<text x="172.1" y="44.4">10x</text>
<text x="176.7" y="44.4">greater</text>
<text x="218.1" y="43">stability</text>
<text x="218.1" y="47.1">Resistor</text>
<text x="226.8" y="43">and</text>
<text x="226.9" y="47.1">specified</text>
<text x="231.4" y="43">general</text>
<text x="236.5" y="47.1">at</text>
<text x="239.5" y="47.1">1%,</text>
<text x="239.5" y="43">headroom</text>
<text x="243.8" y="47.1">20ppm/C</text>
<text x="78.4" y="58.5">Voltage</text>
<text x="86.5" y="58.5">measurement</text>
<text x="100.3" y="58.5">is</text>
<text x="103" y="58.5">made</text>
<text x="109.2" y="58.5">before</text>
<text x="116.2" y="58.5">current</text>
<text x="124.1" y="58.5">shunt</text>
<text x="130.4" y="58.5">to</text>
<text x="78.4" y="60.5">ensure</text>
<text x="78.4" y="62.6">helps</text>
<text x="78.4" y="64.6">loads</text>
<text x="84.6" y="62.6">stabilize</text>
<text x="85.8" y="60.5">minimum</text>
<text x="93.7" y="62.6">the</text>
<text x="95.5" y="60.5">load</text>
<text x="97.8" y="62.6">controller</text>
<text x="100.7" y="60.5">resistance</text>
<text x="108.1" y="62.6">across</text>
<text x="111.5" y="60.5">of</text>
<text x="114.5" y="60.5">the</text>
<text x="115.5" y="62.6">a</text>
<text x="117.7" y="62.6">larger</text>
<text x="118.6" y="60.5">plant.</text>
<text x="124.4" y="62.6">range</text>
<text x="125.1" y="60.5">This</text>
<text x="130.8" y="62.6">of</text>
<text x="10.3" y="85.8">B</text>
<text x="239.7" y="87.7">Likely</text>
<text x="239.7" y="89.7">unnecessary,</text>
<text x="253.1" y="89.7">but</text>
<text x="285.3" y="85.8">B</text>
<text x="239.7" y="91.8">including</text>
<text x="239.7" y="93.8">schematic</text>
<text x="239.7" y="95.9">event</text>
<text x="245.8" y="95.9">that</text>
<text x="249.5" y="91.8">in</text>
<text x="250.4" y="93.8">in</text>
<text x="250.7" y="95.9">it</text>
<text x="253.1" y="95.9">is</text>
<text x="253.3" y="93.8">the</text>
<text x="10.3" y="135.8">C</text>
<text x="285.3" y="135.8">C</text>
<text x="10.3" y="185.8">D</text>
<text x="285.3" y="185.8">D</text>
<text x="35" y="199.8">1</text>
<text x="85" y="199.8">2</text>
<text x="135" y="199.8">3</text>
<text x="185" y="199.8">4</text>
<text x="235" y="199.8">5</text>
<text x="285" y="199.8">6</text>
</g>
<g font-size="1.8" fill="#006464">
<text x="198.8" y="47.8">R24</text>
<text x="196.1" y="50.4">10mR</text>
<text x="202.6" y="50.4">4W</text>
<text x="180.3" y="83.1">Current</text>
<text x="188.4" y="83.1">Sensor</text>
<text x="195.9" y="83.1">10x</text>
<text x="181.8" y="87.2">ISEN</text>
<text x="216" y="87.2">IS+</text>
<text x="216" y="89.7">IS-</text>
<text x="181.8" y="92.3">+3.3V</text>
<text x="181.8" y="94.8">VREF</text>
<text x="181.8" y="97.3">GND</text>
<text x="180.3" y="108.5">Current</text>
<text x="181.8" y="112.6">ISEN</text>
<text x="188.4" y="108.5">Sensor</text>
<text x="195.9" y="108.5">1x</text>
<text x="216" y="112.6">IS+</text>
<text x="181.8" y="117.7">+3.3V</text>
<text x="216" y="115.1">IS-</text>
<text x="181.8" y="122.7">GND</text>
<text x="181.8" y="120.2">VREF</text>
<text x="88.9" y="136.4">Voltage</text>
<text x="97" y="136.4">Sensor</text>
<text x="104.5" y="136.4">10x</text>
<text x="90.4" y="143.1">VSEN-</text>
<text x="90.4" y="140.5">VSEN+</text>
<text x="124.4" y="143.1">IN-</text>
<text x="124.4" y="140.5">IN+</text>
<text x="90.4" y="148.1">+3.3V</text>
<text x="90.4" y="153.2">GND</text>
<text x="90.4" y="150.7">VREF</text>
<text x="88.9" y="165.7">Voltage</text>
<text x="97" y="165.7">Sensor</text>
<text x="104.5" y="165.7">1x</text>
<text x="90.4" y="169.7">VSEN+</text>
<text x="90.4" y="172.3">VSEN-</text>
<text x="124.4" y="172.3">IN-</text>
<text x="124.4" y="169.7">IN+</text>
<text x="90.4" y="179.9">VREF</text>
<text x="90.4" y="177.4">+3.3V</text>
<text x="90.4" y="182.4">GND</text>
<text x="167.6" y="183.7">TP28</text>
<text x="167.6" y="191.3">TP31</text>
<text x="167.6" y="188.8">TP30</text>
<text x="167.6" y="186.2">TP29</text>
</g>
<g font-size="1.8" fill="#0f0f0f">
<text x="139.7" y="53">IN+</text>
<text x="212.1" y="56.8">IS-</text>
<text x="212.1" y="59.3">IS+</text>
<text x="139.7" y="68.2">IN-</text>
<text x="48.3" y="176.2">+3.3V</text>
<text x="48.3" y="178.7">VREF</text>
<text x="48.3" y="181.3">GND</text>
<text x="152.4" y="183.8">IS+</text>
<text x="152.4" y="186.3">IS-</text>
<text x="152.4" y="188.9">IN+</text>
<text x="152.4" y="191.4">IN-</text>
</g>
<g font-size="1.8" fill="#725600">
<text x="35.5" y="54.2">IN+</text>
<text x="263.1" y="54.2">OUT+</text>
<text x="35.5" y="69.4">IN-</text>
<text x="263.1" y="69.4">OUT-</text>
<text x="31.3" y="87.2">ISEN10x</text>
<text x="180.3" y="101.3">File:</text>
<text x="185.5" y="101.3">shimamp_CurrentSensor10.kicad_sch</text>
<text x="32.5" y="112.6">ISEN1x</text>
<text x="180.3" y="126.7">File:</text>
<text x="185.5" y="126.7">shimamp_CurrentSensor1.kicad_sch</text>
<text x="29.3" y="143.1">VSEN10x-</text>
<text x="29.3" y="140.5">VSEN10x+</text>
<text x="88.9" y="157.2">File:</text>
<text x="94" y="157.2">shimamp_VoltageSensor10.kicad_sch</text>
<text x="30.5" y="172.3">VSEN1x-</text>
<text x="30.5" y="169.7">VSEN1x+</text>
<text x="33.4" y="177.4">+3.3V</text>
<text x="34.5" y="179.9">VREF</text>
<text x="35.2" y="182.4">GND</text>
<text x="88.9" y="186.4">File:</text>
<text x="94" y="186.4">shimamp_VoltageSensor1.kicad_sch</text>
</g>
</svg>
